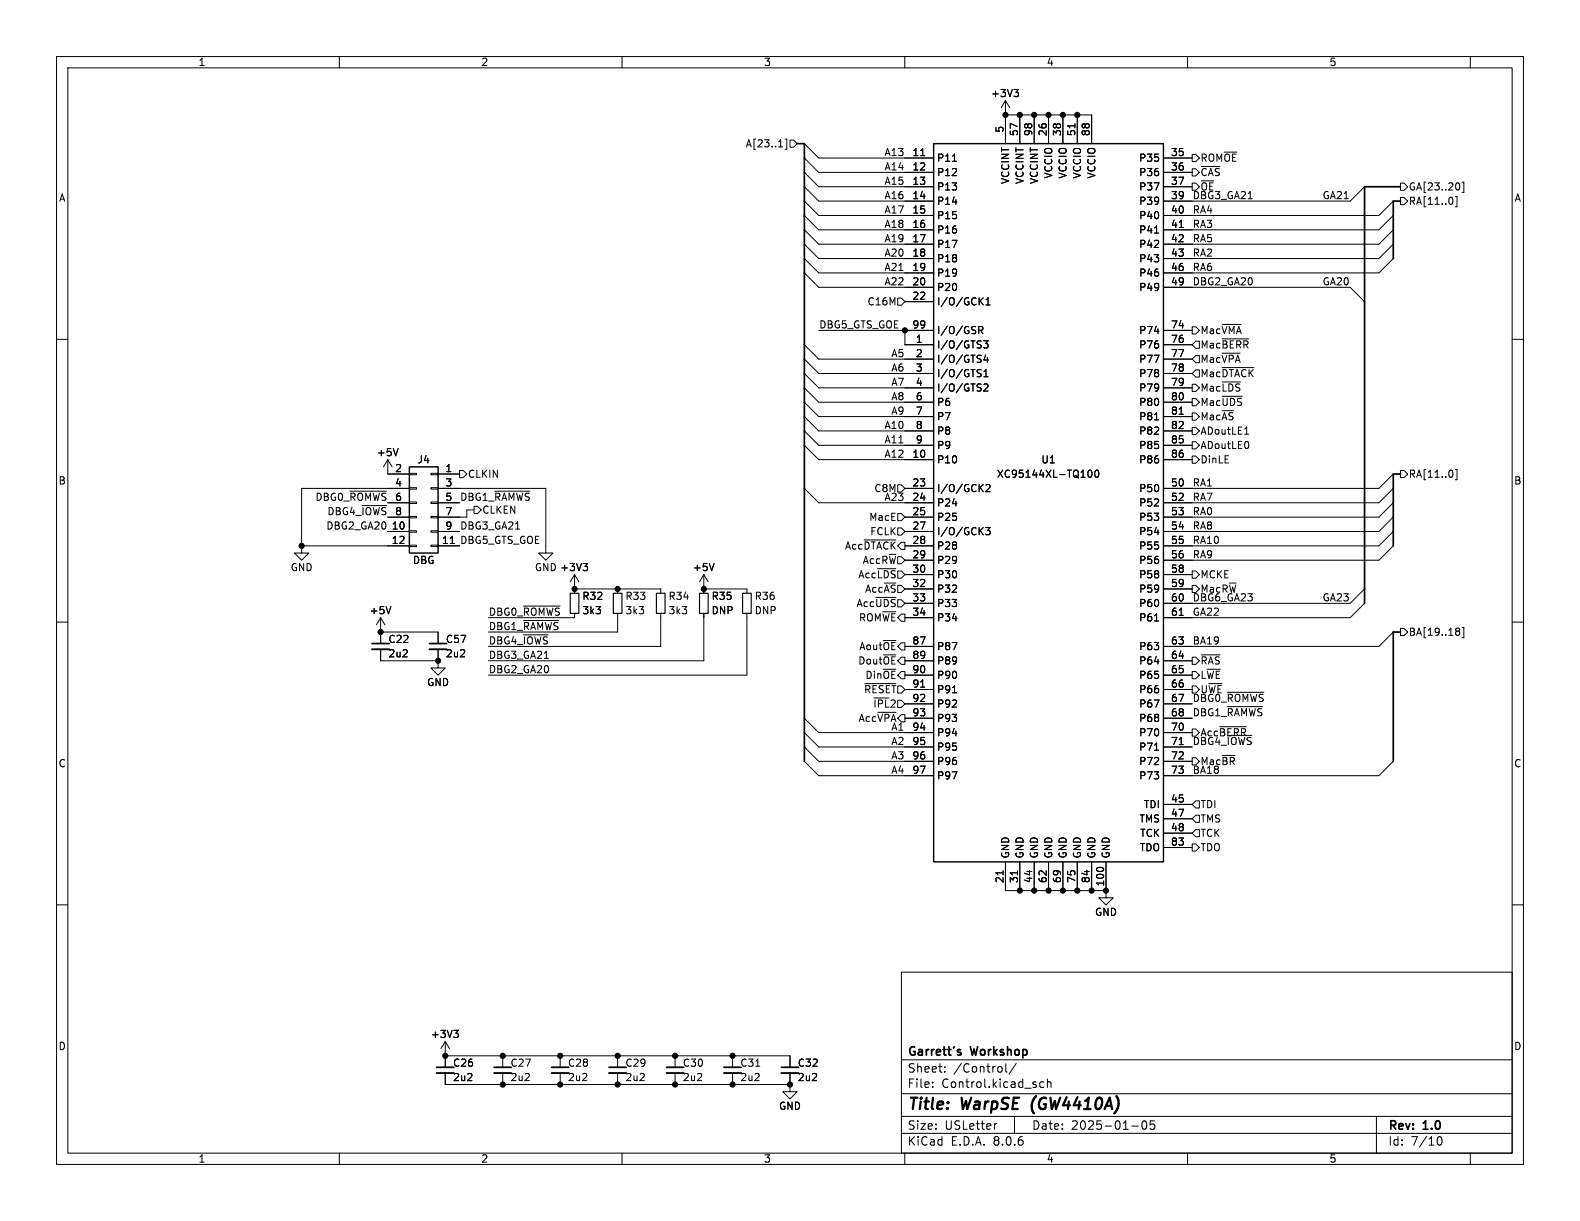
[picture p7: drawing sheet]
<svg xmlns="http://www.w3.org/2000/svg" width="279mm" height="216mm" viewBox="0 0 279 216" stroke-linecap="round" stroke-linejoin="round" font-family="sans-serif">
<g fill="none" stroke="#000" stroke-width=".18">
<path d="M10 10h259.4v195.9h-259.4zM12 12h255.4v191.9h-255.4zM60 10v2M110 10v2M160 10v2M177.8 17.8l-.8 1.3M177.8 17.8v7.6M177.8 17.8l.8 1.3M179.3 15.8h.8l-.4 .5M179.9 16.3l.2 .2v.3l-.2 .3M210 10v2M260 10v2"/>
<path d="M137.7 26h.7M138.8 24.6h.3v1.8h-.3M139.7 24.8h.6l.7 .6-.7 .6h-.6zM142.2 25.4l2.6 2.5h20.3M142.2 27.9l2.6 2.6h20.3M142.2 30.5l2.6 2.5h20.3M142.2 33l2.6 2.6h20.3M142.2 35.6l2.6 2.5h20.3M142.2 38.1l2.6 2.5h20.3M162.8 27.5h.7M168.4 28.5h.8M177.8 20.3h15.2v5.1"/>
<path d="M180.3 20.3v5.1M182.9 20.3v5.1M185.4 20.3v5.1M188 20.3v5.1M190.1 21.9v.7M190.5 20.3v5.1M205.7 27.9h5.1M205.7 30.5h5.1M205.7 33h5.1M210.8 32.4h.7l.6 .6-.6 .7h-.7zM210.8 27.3h.7l.6 .6-.6 .7h-.7zM210.8 29.8h.7l.6 .7-.6 .6h-.7z"/>
<path d="M212.4 29.4h3.3M220.7 35.1h.7M241.3 33l-2.5 2.6h-33.1M246.4 35.6l-2.6 2.5h-38.1M246.4 38.1l-2.6 2.5h-38.1M247.6 32.4h.7l.6 .6-.6 .7h-.7zM247.6 34.9h.7l.6 .7-.6 .6h-.7zM256.9 35.1v.8M257.6 34.7v1.9h-.3M258 32.4l.1 .4-.1 .7M258.6 32.2h.3v1.8h-.3M10 60h2"/>
<path d="M142.2 40.6l2.6 2.6h20.3M142.2 43.2l2.6 2.5h20.3M142.2 45.7l2.6 2.6h20.3M142.2 48.3l2.6 2.5h20.3M144.8 58.4h20.3M158.7 52.7h.7l.6 .6-.6 .7h-.7zM160 58.4v2.6h5.1M160 53.3h5.1M173.1 58.4l.6-.1 .1-.1v-.3l-.7-.2v1.3M173.3 53.2l.6 .7M173.4 58.4l.4 .6M173.9 52.6l-.8 .8"/>
<path d="M174.4 53l.3-.4v1.3M174.4 53.9h.7M204.2 41.2h.7M205.7 50.8h33.1l2.5 2.5M205.7 58.4h5.1M208.5 40.2h.7M210.8 57.8h.7l.6 .6-.6 .7h-.7zM216.1 57.4h3.4M216.1 59.9h4.7M246.4 40.6l-2.6 2.6h-38.1M246.4 43.2l-2.6 2.5h-38.1M246.4 45.7l-2.6 2.6h-38.1"/>
<path d="M267.4 60h2M70.4 79.3l-.4 1.3M142.2 78.7l2.6 2.6h20.3M142.2 61l2.6 2.5h20.3M142.2 63.5l2.6 2.5h20.3M142.2 66l2.6 2.6h20.3M142.2 68.6l2.6 2.5h20.3M142.2 71.1l2.6 2.6h20.3M142.2 73.7l2.6 2.5h20.3M142.2 76.2l2.6 2.5h20.3M173.3 66l.2 .3-.2 .3M173.3 65.3l.2 .1"/>
<path d="M173.9 60.3h.8l-.4 .5 .4 .1v.5l-.2 .1-.6-.1M174 68l.5-.1 .2 .4-.8 .9h.8M174 66.6h.7M174 65.7l.4-.4v1.3M174.3 62.7l-.3 1h.8M174.6 63.2v.9M204.2 74.2h.7M205.7 61h5.1M205.7 63.5h5.1M205.7 66h5.1M205.7 68.6h5.1M205.7 71.1h5.1"/>
<path d="M205.7 73.7h5.1M205.7 76.2h5.1M205.7 78.7h5.1M208.5 73.2h.7M210.8 73h.7l.6 .7-.6 .6h-.7zM210.8 78.1h.7l.6 .6-.6 .7h-.7zM210.8 70.5h.7l.6 .6-.6 .7h-.7zM210.8 75.6h.7l.6 .6-.6 .6h-.7zM210.8 67.9h.7l.6 .7-.6 .6h-.7zM211.5 65.4h.6v1.3h-.6l-.7-.7zM211.5 60.3h.6v1.3h-.6l-.7-.6zM211.5 62.9h.6v1.2h-.6l-.7-.6z"/>
<path d="M216.1 70.1h3.6M216.1 65h5.6M216.1 67.5h3.3M216.1 62.5h3.2M220.1 76.8h.7M220.8 78.3v.8M53.3 96.5v1.3h1.3l-1.3 1.3-1.2-1.3h1.2M53.3 96.5h19.1M61.9 86.9h6.5M64 89.4h4.4M68.6 81.3l-.8 1.3M68.6 81.3v2.5h3.8"/>
<path d="M68.6 81.3l.7 1.3M68.6 94h3.8M68.6 88.9h3.8M68.6 91.4h3.8M72.4 96.4h1.3v.2h-1.3zM72.4 93.9h1.3v.2h-1.3zM72.4 91.3h1.3v.3h-1.3zM72.4 88.8h1.3v.2h-1.3zM72.4 86.2h1.3v.3h-1.3zM72.4 83.7h1.3v.2h-1.3zM72.4 86.4h-19.1v10.1M76.2 96.4h1.3v.2h-1.3z"/>
<path d="M76.2 93.9h1.3v.2h-1.3zM76.2 91.3h1.3v.3h-1.3zM76.2 88.8h1.3v.2h-1.3zM76.2 86.2h1.3v.3h-1.3zM76.2 83.7h1.3v.2h-1.3zM77.5 86.4h19v11.4h-1.3l1.3 1.3 1.3-1.3h-1.3M77.5 83.8h3.8M77.5 94h3.8M77.5 96.5h3.8M77.5 88.9h3.8M79.6 96.1h.7M81.3 83.2h.6l.6 .6-.6 .7h-.6z"/>
<path d="M83.8 89.5h.7l.6 .7-.6 .6h-.7zM83.8 90.2h-1.3v1.2h-5M87.5 86.9h6.2M91.2 93.6h.7M103.1 99.6h.8l-.4 .5M126.3 99.6l-.4 1.3M142.2 86.4l2.6 2.5h20.3M152.8 95.5h5.6M158.7 85.7h.7l.6 .7-.6 .6h-.7zM158.7 93.3h.7l.6 .7-.6 .6h-.7zM158.7 90.8h.7l.6 .6-.6 .7h-.7zM160 94h5.1"/>
<path d="M160 96.5h5.1M160 86.4h5.1M160 91.4h5.1M160 99.1h5.1M173.3 86.2l.6 .7M173.3 93.8l.6 .8M173.9 85.7l-.8 .7M173.9 93.3l-.8 .7M174.3 93.3h.8l-.4 .5 .3 .1v.5l-.2 .2-.5-.2M174.4 85.8l.4-.1 .3 .3-.8 .9h.8M192.6 83.2l.1-.1a.68 .68 0 0 1 .4 .7 .68 .68 0 0 1-.4 .6 .84 .84 0 0 1-.1-1.2zM193.7 83.3l.2-.2a.68 .68 0 0 1 .4 .7 .68 .68 0 0 1-.4 .6l-.2-.1-.1-.4z"/>
<path d="M205.7 81.3h5.1M210.8 80.6h.7l.6 .7-.6 .6h-.7zM246.4 91.4l-2.6 2.6h-38.1M246.4 94l-2.6 2.5h-38.1M246.4 83.8l-2.6 2.6h-38.1M246.4 86.4l-2.6 2.5h-38.1M246.4 88.9l-2.6 2.5h-38.1M246.4 96.5l-2.6 2.6h-38.1M247.6 83.2h.7l.6 .6-.6 .7h-.7zM256.9 83.4v.8M257.3 83h.3v1.8h-.3M10 110h2"/>
<path d="M67.3 114.8v2h10.2M67.3 109.2v4.6M67.3 111.8h10.2v2M67.3 109.2l-.8 1.3M67.3 109.2l.8 1.3M69.1 107.3l-.4 1.2M77.5 116.8v1.3h-1.3l1.3 1.3 1.2-1.3h-1.2M77.5 114.8v2M86.4 109.2h15.2M92.6 109.7h6.2M92.6 112.3h4.3M92.6 107.2h6.4"/>
<path d="M96.3 116.4h.7M101.6 101.6l-.8 1.3M101.6 101.6v3.3M101.6 101.6l.8 1.3M101.6 104.1h15.2v.8M103.7 100.1l.2 .3v.3l-.2 .2M109.2 104.1v.8M109.2 108.5v3.3h-22.8M116.8 108.5v5.8h-30.4M124.5 104.1h7.6v.8M124.5 108.5v8.3h-38.1M124.5 101.6l-.8 1.3"/>
<path d="M124.5 101.6v3.3M124.5 101.6l.7 1.3M132.1 108.5v10.9h-45.7M154.9 105.6h3.5M155.2 100.6h3.2M160 101.6h5.1M160 104.1h5.1M160 106.7h5.1M160 109.2h5.1M160 114.3h5.1M160 116.8h5.1M160 119.4h5.1"/>
<path d="M204.2 109.8h.7M205.7 101.6h5.1M205.7 104.1h5.1M205.7 116.8h5.1M205.7 119.4h5.1M208.5 108.8h.7M210.8 103.5h.7l.6 .6-.6 .7h-.7zM210.8 101h.7l.6 .6-.6 .6h-.7zM210.8 118.7h.7l.6 .7-.6 .6h-.7zM210.8 116.2h.7l.6 .6-.6 .7h-.7zM212.4 115.8h3.3M217.4 103.1h1.2"/>
<path d="M241.3 104.1l-2.5 2.6h-33.1M241.3 106.7l-2.5 2.5h-33.1M246.4 111.8l-2.6 2.5h-38.1M247.6 111.1h.7l.6 .7-.6 .6h-.7zM257.6 111.1h.3l.2 .2-.2 .3M257.6 111.6h.3M257.9 111.6l.2 .3v.2l-.2 .2h-.3M258.6 110.9h.3v1.9h-.3M267.4 110h2M142.2 127l2.6 2.5h20.3M142.2 129.5l2.6 2.6h20.3M142.2 132.1l2.6 2.5h20.3"/>
<path d="M142.2 134.6l2.6 2.6h20.3M152.9 120.9h5.5M155.2 126h3.2M160 121.9h5.1M160 124.5h5.1M160 127h5.1M162.8 121.5h.7M168.4 122.5h.8M204.2 132.7h.7M205.7 121.9h5.1M205.7 124.5h5.1M205.7 127h5.1"/>
<path d="M205.7 129.5h5.1M205.7 132.1h5.1M205.7 134.6h5.1M208.5 131.7h.7M210.8 134h.7l.6 .6-.6 .7h-.7zM210.8 128.9h.7l.6 .6-.6 .7h-.7zM210.8 121.3h.7l.6 .6-.6 .7h-.7zM215.7 128.5h4.7M216.1 133.6h2.3M217 125h6.3M217 122.4h6.5M217 130h4.4"/>
<path d="M246.4 134.6l-2.6 2.6h-38.1M10 160h2M177.4 154v.7M177.8 152.4v5.1h17.8M179.9 154v.7M180.3 152.4v5.1M182.9 152.4v5.1M185.4 152.4v5.1M188 152.4v5.1M190.5 152.4v5.1M193 152.4v5.1M195.6 157.5v1.3h1.2l-1.2 1.2-1.3-1.2h1.3"/>
<path d="M195.6 152.4v5.1M205.7 142.2h5.1M205.7 144.8h5.1M205.7 147.3h5.1M205.7 149.9h5.1M210.8 149.2h.7l.6 .7-.6 .6h-.7zM211.5 144.1h.6v1.3h-.6l-.7-.6zM211.5 141.6h.6v1.3h-.6l-.7-.7zM211.5 146.7h.6v1.3h-.6l-.7-.7zM267.4 160h2M159.4 171.9h108v32h-108zM78.7 186.7h61v2"/>
<path d="M78.7 184.2v4.5M78.7 189.7v2.1h61M78.7 184.2l-.7 1.2M78.7 184.2l.8 1.2M80.3 182.2h.7l-.4 .5M80.8 182.7l.2 .2v.3l-.2 .3M88.9 186.7v2M88.9 189.7v2.1M99.1 186.7v2M99.1 189.7v2.1M109.2 186.7v2M109.2 189.7v2.1"/>
<path d="M119.4 186.7v2M119.4 189.7v2.1M129.5 186.7v2M129.5 189.7v2.1M133.6 188.5h.8M139.7 191.8v1.2h-1.3l1.3 1.3 1.3-1.3h-1.3M139.7 189.7v2.1M159.4 197.4h108M159.4 193.4h108M159.4 187.4h108M164.9 192.1v.2M164.9 191.4v.1"/>
<path d="M167.1 189.4v.2M167.1 188.7v.1M176.3 198.7l-.3 .1M177.9 188.1v1.3l.2 .2M179.4 197.4v3M179.7 188l-1.3 1.9M184.6 191.4l-.5-.1-.2 .3v.4l.1 .2h.6M185.2 191.4l.2-.1 .4 .1 .1 .9M185.2 190.8v1.5M200.1 199.1h1.2M202.1 198.3l.2-.1a.81 .81 0 0 1 .6 .6 .81 .81 0 0 1-.3 .8l-.2 .1a.81 .81 0 0 1-.3-1.4zM204.1 198.2h-.7v.7l.2-.1h.5l.1 .2-.1 .5-.2 .2-.5-.2"/>
<path d="M243.4 197.4v6.5M60 203.9v2M110 203.9v2M159.4 200.4h108M160 203.9v2M210 203.9v2M254.1 201.6l.2-.5 .2-.1a.8 .8 0 0 1 .5 .7 .8 .8 0 0 1-.5 .8l-.2-.2-.2-.4M260 203.9v2"/>
</g>
<path d="M182.5 195.2v1.1" fill="none" stroke="#000" stroke-width=".4"/>
<g fill="none" stroke="#000" stroke-width=".3">
<path d="M141 25.4h1.2v109.2M247.6 35.6h-1.2v10.1M247.6 33h-6.3v73.7M247.6 83.8h-1.2v12.7M65.8 113.8h3M75.9 113.8h3.1M247.6 111.8h-1.2v22.8M77.2 188.7h3.1M87.4 188.7h3M97.5 188.7h3.1M107.7 188.7h3M117.9 188.7h3"/>
<path d="M128 188.7h3.1M138.2 188.7h3M169.5 186.1h.4l.1 .3-.3 .2h-.2M169.5 185.6h.4"/>
</g>
<path d="M65.8 114.8h3M75.9 114.8h3.1M77.2 189.7h3.1M87.4 189.7h3M97.5 189.7h3.1M107.7 189.7h3M117.9 189.7h3M128 189.7h3.1M138.2 189.7h3" fill="none" stroke="#000" stroke-width=".33"/>
<path d="M100.8 104.9h1.6v3.6h-1.6zM108.5 104.9h1.5v3.6h-1.5zM116.1 104.9h1.5v3.6h-1.5zM123.7 104.9h1.5v3.6h-1.5zM131.3 104.9h1.5v3.6h-1.5z" fill="none" stroke="#000" stroke-width=".2"/>
<path d="M165.1 25.4h40.6v127h-40.6zM72.4 82.6h5.1v15.2h-5.1z" fill="none" stroke="#000" stroke-width=".25"/>
<g fill="#000" stroke="#000" stroke-width=".18">
<circle cx="177.8" cy="20.3" r=".46"/>
<circle cx="180.3" cy="20.3" r=".46"/>
<circle cx="182.9" cy="20.3" r=".46"/>
<circle cx="185.4" cy="20.3" r=".46"/>
<circle cx="188" cy="20.3" r=".46"/>
<circle cx="190.5" cy="20.3" r=".46"/>
<circle cx="160" cy="58.4" r=".46"/>
<circle cx="53.3" cy="96.5" r=".46"/>
<circle cx="67.3" cy="111.8" r=".46"/>
<circle cx="77.5" cy="116.8" r=".46"/>
<circle cx="101.6" cy="104.1" r=".46"/>
<circle cx="109.2" cy="104.1" r=".46"/>
<circle cx="124.5" cy="104.1" r=".46"/>
<circle cx="180.3" cy="157.5" r=".46"/>
<circle cx="182.9" cy="157.5" r=".46"/>
<circle cx="185.4" cy="157.5" r=".46"/>
<circle cx="188" cy="157.5" r=".46"/>
<circle cx="190.5" cy="157.5" r=".46"/>
<circle cx="193" cy="157.5" r=".46"/>
<circle cx="195.6" cy="157.5" r=".46"/>
<circle cx="78.7" cy="186.7" r=".46"/>
<circle cx="88.9" cy="186.7" r=".46"/>
<circle cx="88.9" cy="191.8" r=".46"/>
<circle cx="99.1" cy="186.7" r=".46"/>
<circle cx="99.1" cy="191.8" r=".46"/>
<circle cx="109.2" cy="186.7" r=".46"/>
<circle cx="109.2" cy="191.8" r=".46"/>
<circle cx="119.4" cy="186.7" r=".46"/>
<circle cx="119.4" cy="191.8" r=".46"/>
<circle cx="129.5" cy="186.7" r=".46"/>
<circle cx="129.5" cy="191.8" r=".46"/>
<circle cx="139.7" cy="191.8" r=".46"/>
</g>
<g font-size="2.8">
<text x="160.4" y="196.8">Title:</text>
<text x="170.1" y="196.8">WarpSE</text>
<text x="183.2" y="196.8">(GW4410A)</text>
</g>
<g font-size="2.1">
<text x="160.4" y="189.9">Sheet:</text>
<text x="160.4" y="187.1">Garrett's</text>
<text x="168.6" y="189.9">/Control/</text>
<text x="171.8" y="187.1">Workshop</text>
<text x="160.4" y="192.6">File:</text>
<text x="166.5" y="192.6">Control.kicad_sch</text>
<text x="160.4" y="202.8">KiCad</text>
<text x="160.4" y="200">Size:</text>
<text x="167.1" y="200">USLetter</text>
<text x="168.1" y="202.8">E.D.A.</text>
<text x="175.7" y="202.8">8.0.6</text>
<text x="182.4" y="200">Date:</text>
<text x="189.4" y="200">2025-01-05</text>
<text x="245.4" y="200.2">Rev:</text>
<text x="245.4" y="202.8">Id:</text>
<text x="249.5" y="202.8">7/10</text>
<text x="251.8" y="200.2">1.0</text>
</g>
<g font-size="1.8">
<text x="35" y="11.9">1</text>
<text x="85" y="11.9">2</text>
<text x="135" y="11.9">3</text>
<text x="185" y="11.9">4</text>
<text x="235" y="11.9">5</text>
<text x="175.2" y="17.4">+3V3</text>
<text x="177.5" y="23.6" transform="rotate(-90 177.5 23.6)">5</text>
<text x="131.8" y="26.3">A[23..1]</text>
<text x="156.3" y="27.7">A13</text>
<text x="161.2" y="27.7">11</text>
<text x="165.6" y="28.8">P11</text>
<text x="180.1" y="24.2" transform="rotate(-90 180.1 24.2)">57</text>
<text x="182.6" y="24.2" transform="rotate(-90 182.6 24.2)">98</text>
<text x="185.2" y="24.2" transform="rotate(-90 185.2 24.2)">26</text>
<text x="187.7" y="24.2" transform="rotate(-90 187.7 24.2)">38</text>
<text x="190.2" y="24.2" transform="rotate(-90 190.2 24.2)">51</text>
<text x="192.8" y="24.2" transform="rotate(-90 192.8 24.2)">88</text>
<text x="201.3" y="28.8">P35</text>
<text x="207" y="27.7">35</text>
<text x="212.2" y="28.8">ROM~{OE}</text>
<text x="10.3" y="35.9">A</text>
<text x="156.3" y="30.2">A14</text>
<text x="156.3" y="35.3">A16</text>
<text x="156.3" y="32.8">A15</text>
<text x="161.2" y="30.2">12</text>
<text x="161.2" y="32.8">13</text>
<text x="161.2" y="35.3">14</text>
<text x="165.6" y="31.3">P12</text>
<text x="165.6" y="33.9">P13</text>
<text x="178.7" y="32.6" transform="rotate(-90 178.7 32.6)">VCCINT</text>
<text x="181.2" y="32.6" transform="rotate(-90 181.2 32.6)">VCCINT</text>
<text x="183.7" y="32.6" transform="rotate(-90 183.7 32.6)">VCCINT</text>
<text x="186.3" y="31.7" transform="rotate(-90 186.3 31.7)">VCCIO</text>
<text x="188.8" y="31.7" transform="rotate(-90 188.8 31.7)">VCCIO</text>
<text x="191.4" y="31.7" transform="rotate(-90 191.4 31.7)">VCCIO</text>
<text x="193.9" y="31.7" transform="rotate(-90 193.9 31.7)">VCCIO</text>
<text x="201.3" y="31.3">P36</text>
<text x="201.3" y="33.9">P37</text>
<text x="207" y="30.2">36</text>
<text x="207" y="32.8">37</text>
<text x="207" y="35.3">39</text>
<text x="210.8" y="35.3">DBG3_GA21</text>
<text x="212.2" y="33.9">~{OE}</text>
<text x="212.2" y="31.3">~{CAS}</text>
<text x="233.8" y="35.3">GA21</text>
<text x="249" y="33.9">GA[23..20]</text>
<text x="267.7" y="35.9">A</text>
<text x="156.3" y="40.4">A18</text>
<text x="156.3" y="37.8">A17</text>
<text x="161.2" y="37.8">15</text>
<text x="161.2" y="40.4">16</text>
<text x="165.6" y="36.4">P14</text>
<text x="165.6" y="39">P15</text>
<text x="165.6" y="41.5">P16</text>
<text x="201.3" y="36.4">P39</text>
<text x="201.3" y="39">P40</text>
<text x="201.3" y="41.5">P41</text>
<text x="207" y="37.8">40</text>
<text x="207" y="40.4">41</text>
<text x="210.8" y="40.4">RA3</text>
<text x="210.8" y="37.8">RA4</text>
<text x="249" y="36.4">RA[11..0]</text>
<text x="156.3" y="42.9">A19</text>
<text x="156.3" y="45.5">A20</text>
<text x="156.3" y="48">A21</text>
<text x="161.2" y="42.9">17</text>
<text x="161.2" y="45.5">18</text>
<text x="165.6" y="44">P17</text>
<text x="165.6" y="46.6">P18</text>
<text x="201.3" y="44">P42</text>
<text x="201.3" y="46.6">P43</text>
<text x="207" y="42.9">42</text>
<text x="207" y="45.5">43</text>
<text x="210.8" y="42.9">RA5</text>
<text x="210.8" y="45.5">RA2</text>
<text x="210.8" y="48">RA6</text>
<text x="156.3" y="50.5">A22</text>
<text x="161.2" y="48">19</text>
<text x="161.2" y="50.5">20</text>
<text x="161.2" y="53.1">22</text>
<text x="165.6" y="49.1">P19</text>
<text x="165.6" y="51.7">P20</text>
<text x="201.3" y="49.1">P46</text>
<text x="201.3" y="51.7">P49</text>
<text x="207" y="48">46</text>
<text x="207" y="50.5">49</text>
<text x="210.8" y="50.5">DBG2_GA20</text>
<text x="233.8" y="50.5">GA20</text>
<text x="144.8" y="58.2">DBG5_GTS_GOE</text>
<text x="153.3" y="54.2">C16M</text>
<text x="161.2" y="58.2">99</text>
<text x="165.6" y="54.2">I/O/GCK1</text>
<text x="165.6" y="59.3">I/O/GSR</text>
<text x="201.3" y="59.3">P74</text>
<text x="207" y="58.2">74</text>
<text x="212.2" y="59.3">Mac~{VMA}</text>
<text x="157.5" y="65.8">A6</text>
<text x="157.5" y="63.2">A5</text>
<text x="161.9" y="60.7">1</text>
<text x="161.9" y="63.2">2</text>
<text x="161.9" y="65.8">3</text>
<text x="165.6" y="61.8">I/O/GTS3</text>
<text x="165.6" y="64.4">I/O/GTS4</text>
<text x="201.3" y="61.8">P76</text>
<text x="201.3" y="64.4">P77</text>
<text x="207" y="60.7">76</text>
<text x="207" y="63.2">77</text>
<text x="207" y="65.8">78</text>
<text x="212.2" y="61.8">Mac~{BERR}</text>
<text x="212.2" y="64.4">Mac~{VPA}</text>
<text x="157.5" y="68.3">A7</text>
<text x="157.5" y="70.9">A8</text>
<text x="161.9" y="68.3">4</text>
<text x="161.9" y="70.9">6</text>
<text x="165.6" y="66.9">I/O/GTS1</text>
<text x="165.6" y="69.4">I/O/GTS2</text>
<text x="165.6" y="72">P6</text>
<text x="201.3" y="66.9">P78</text>
<text x="201.3" y="69.4">P79</text>
<text x="201.3" y="72">P80</text>
<text x="207" y="68.3">79</text>
<text x="207" y="70.9">80</text>
<text x="212.2" y="72">Mac~{UDS}</text>
<text x="212.2" y="66.9">Mac~{DTACK}</text>
<text x="212.2" y="69.4">Mac~{LDS}</text>
<text x="156.3" y="75.9">A10</text>
<text x="157.5" y="73.4">A9</text>
<text x="161.9" y="73.4">7</text>
<text x="161.9" y="75.9">8</text>
<text x="165.6" y="74.5">P7</text>
<text x="165.6" y="77.1">P8</text>
<text x="201.3" y="74.5">P81</text>
<text x="201.3" y="77.1">P82</text>
<text x="207" y="73.4">81</text>
<text x="207" y="75.9">82</text>
<text x="212.2" y="74.5">Mac~{AS}</text>
<text x="212.2" y="77.1">ADoutLE1</text>
<text x="66.5" y="80.9">+5V</text>
<text x="69.8" y="83.6">2</text>
<text x="73.7" y="82.1">J4</text>
<text x="78.7" y="83.6">1</text>
<text x="156.3" y="81">A12</text>
<text x="156.3" y="78.5">A11</text>
<text x="161.2" y="81">10</text>
<text x="161.9" y="78.5">9</text>
<text x="165.6" y="82.1">P10</text>
<text x="165.6" y="79.6">P9</text>
<text x="184" y="82.1">U1</text>
<text x="201.3" y="79.6">P85</text>
<text x="201.3" y="82.1">P86</text>
<text x="207" y="78.5">85</text>
<text x="207" y="81">86</text>
<text x="212.2" y="82.1">DinLE</text>
<text x="212.2" y="79.6">ADoutLE0</text>
<text x="10.3" y="85.9">B</text>
<text x="55.7" y="88.6">DBG0_~{ROMWS}</text>
<text x="69.8" y="86.1">4</text>
<text x="69.8" y="88.6">6</text>
<text x="78.7" y="86.1">3</text>
<text x="78.7" y="88.6">5</text>
<text x="81.3" y="88.6">DBG1_~{RAMWS}</text>
<text x="82.7" y="84.7">CLKIN</text>
<text x="154.5" y="87.2">C8M</text>
<text x="156.3" y="88.6">A23</text>
<text x="161.2" y="86.1">23</text>
<text x="161.2" y="88.6">24</text>
<text x="165.6" y="87.2">I/O/GCK2</text>
<text x="165.6" y="89.8">P24</text>
<text x="176.2" y="84.7">XC95144XL-TQ100</text>
<text x="201.3" y="87.2">P50</text>
<text x="201.3" y="89.8">P52</text>
<text x="207" y="86.1">50</text>
<text x="207" y="88.6">52</text>
<text x="210.8" y="88.6">RA7</text>
<text x="210.8" y="86.1">RA1</text>
<text x="249" y="84.7">RA[11..0]</text>
<text x="267.7" y="85.9">B</text>
<text x="57.6" y="93.7">DBG2_GA20</text>
<text x="57.8" y="91.2">DBG4_~{IOWS}8</text>
<text x="69.2" y="93.7">10</text>
<text x="69.8" y="91.2">8</text>
<text x="78.7" y="91.2">7</text>
<text x="78.7" y="93.7">9</text>
<text x="81.3" y="93.7">DBG3_GA21</text>
<text x="85.2" y="91">CLKEN</text>
<text x="153.6" y="92.3">MacE</text>
<text x="153.8" y="94.8">FCLK</text>
<text x="161.2" y="91.2">25</text>
<text x="161.2" y="93.7">27</text>
<text x="165.6" y="92.3">P25</text>
<text x="165.6" y="94.8">I/O/GCK3</text>
<text x="201.3" y="92.3">P53</text>
<text x="201.3" y="94.8">P54</text>
<text x="207" y="91.2">53</text>
<text x="207" y="93.7">54</text>
<text x="210.8" y="93.7">RA8</text>
<text x="210.8" y="91.2">RA0</text>
<text x="51.3" y="101.2">GND</text>
<text x="69.2" y="96.3">12</text>
<text x="72.9" y="99.9">DBG</text>
<text x="78.1" y="96.3">11</text>
<text x="81.3" y="96.3">DBG5_GTS_GOE</text>
<text x="94.5" y="101.2">GND +3V3</text>
<text x="99" y="101.2">+3V3</text>
<text x="122.4" y="101.2">+5V</text>
<text x="149.3" y="97.4">Acc~{DTACK}</text>
<text x="152.5" y="99.9">AccR~{W}</text>
<text x="161.2" y="96.3">28</text>
<text x="161.2" y="98.8">29</text>
<text x="161.2" y="101.3">30</text>
<text x="165.6" y="97.4">P28</text>
<text x="165.6" y="99.9">P29</text>
<text x="201.3" y="97.4">P55</text>
<text x="201.3" y="99.9">P56</text>
<text x="207" y="96.3">55</text>
<text x="207" y="98.8">56</text>
<text x="207" y="101.3">58</text>
<text x="210.8" y="98.8">RA9</text>
<text x="210.8" y="96.3">RA10</text>
<text x="102.9" y="106.3">R32</text>
<text x="110.5" y="106.3">R33</text>
<text x="118.1" y="106.3">R34</text>
<text x="125.7" y="106.3">R35</text>
<text x="133.4" y="106.3">R36</text>
<text x="151.4" y="107.5">Acc~{UDS}</text>
<text x="151.7" y="102.5">Acc~{LDS}</text>
<text x="152.9" y="105">Acc~{AS}</text>
<text x="161.2" y="103.9">32</text>
<text x="161.2" y="106.4">33</text>
<text x="165.6" y="102.5">P30</text>
<text x="165.6" y="105">P32</text>
<text x="165.6" y="107.5">P33</text>
<text x="201.3" y="102.5">P58</text>
<text x="201.3" y="105">P59</text>
<text x="201.3" y="107.5">P60</text>
<text x="207" y="103.9">59</text>
<text x="207" y="106.4">60</text>
<text x="210.8" y="106.4">DBG6_GA23</text>
<text x="212.2" y="105">MacR~{W}</text>
<text x="212.2" y="102.5">MCKE</text>
<text x="233.8" y="106.4">GA23</text>
<text x="65.3" y="108.8">+5V</text>
<text x="68.6" y="113.9">C22</text>
<text x="78.7" y="113.9">C57</text>
<text x="86.4" y="111.5">DBG1_~{RAMWS}</text>
<text x="86.4" y="109">DBG0_~{ROMWS}</text>
<text x="102.9" y="108.8">3k3</text>
<text x="110.5" y="108.8">3k3</text>
<text x="118.1" y="108.8">3k3</text>
<text x="125.7" y="108.8">DNP</text>
<text x="133.4" y="108.8">DNP</text>
<text x="151.8" y="110.1">ROM~{WE}</text>
<text x="161.2" y="109">34</text>
<text x="165.6" y="110.1">P34</text>
<text x="201.3" y="110.1">P61</text>
<text x="207" y="109">61</text>
<text x="210.8" y="109">GA22</text>
<text x="249" y="112.6">BA[19..18]</text>
<text x="68.6" y="116.4">2u2</text>
<text x="78.7" y="116.4">2u2</text>
<text x="86.4" y="119.1">DBG2_GA20</text>
<text x="86.4" y="116.6">DBG3_GA21</text>
<text x="86.4" y="114">DBG4_~{IOWS}</text>
<text x="151.7" y="117.7">Dout~{OE}</text>
<text x="151.9" y="115.2">Aout~{OE}</text>
<text x="161.2" y="114">87</text>
<text x="161.2" y="116.6">89</text>
<text x="161.2" y="119.1">90</text>
<text x="165.6" y="115.2">P87</text>
<text x="165.6" y="117.7">P89</text>
<text x="201.3" y="115.2">P63</text>
<text x="201.3" y="117.7">P64</text>
<text x="207" y="114">63</text>
<text x="207" y="116.6">64</text>
<text x="207" y="119.1">65</text>
<text x="210.8" y="114">BA19</text>
<text x="212.2" y="117.7">~{RAS}</text>
<text x="75.4" y="121.5">GND</text>
<text x="152.7" y="122.8">~{RESET}</text>
<text x="152.9" y="120.2">Din~{OE}</text>
<text x="154.3" y="125.3">~{IPL}2</text>
<text x="161.2" y="121.7">91</text>
<text x="161.2" y="124.2">92</text>
<text x="165.6" y="120.2">P90</text>
<text x="165.6" y="122.8">P91</text>
<text x="165.6" y="125.3">P92</text>
<text x="201.3" y="120.2">P65</text>
<text x="201.3" y="122.8">P66</text>
<text x="201.3" y="125.3">P67</text>
<text x="207" y="121.7">66</text>
<text x="207" y="124.2">67</text>
<text x="210.8" y="124.2">DBG0_~{ROMWS}</text>
<text x="212.2" y="122.8">U~{WE}</text>
<text x="212.2" y="120.2">L~{WE}</text>
<text x="151.7" y="127.9">Acc~{VPA}</text>
<text x="157.5" y="131.8">A2</text>
<text x="157.5" y="129.3">A1</text>
<text x="161.2" y="126.7">93</text>
<text x="161.2" y="129.3">94</text>
<text x="161.2" y="131.8">95</text>
<text x="165.6" y="127.9">P93</text>
<text x="165.6" y="130.4">P94</text>
<text x="201.3" y="127.9">P68</text>
<text x="201.3" y="130.4">P70</text>
<text x="207" y="126.7">68</text>
<text x="207" y="129.3">70</text>
<text x="207" y="131.8">71</text>
<text x="210.8" y="126.7">DBG1_~{RAMWS}</text>
<text x="210.8" y="131.8">DBG4_~{IOWS}</text>
<text x="212.2" y="130.4">Acc~{BERR}</text>
<text x="10.3" y="135.9">C</text>
<text x="157.5" y="136.9">A4</text>
<text x="157.5" y="134.4">A3</text>
<text x="161.2" y="134.4">96</text>
<text x="161.2" y="136.9">97</text>
<text x="165.6" y="132.9">P95</text>
<text x="165.6" y="135.5">P96</text>
<text x="201.3" y="132.9">P71</text>
<text x="201.3" y="135.5">P72</text>
<text x="207" y="134.4">72</text>
<text x="207" y="136.9">73</text>
<text x="210.8" y="136.9">BA18</text>
<text x="212.2" y="135.5">Mac~{BR}</text>
<text x="267.7" y="135.9">C</text>
<text x="165.6" y="138">P97</text>
<text x="201.3" y="138">P73</text>
<text x="202.2" y="143.1">TDI</text>
<text x="207" y="142">45</text>
<text x="212.2" y="143.1">TDI</text>
<text x="201.4" y="145.6">TMS</text>
<text x="201.5" y="148.2">TCK</text>
<text x="207" y="144.5">47</text>
<text x="207" y="147.1">48</text>
<text x="207" y="149.6">83</text>
<text x="212.2" y="145.6">TMS</text>
<text x="212.2" y="148.2">TCK</text>
<text x="178.7" y="151.9" transform="rotate(-90 178.7 151.9)">GND</text>
<text x="181.2" y="151.9" transform="rotate(-90 181.2 151.9)">GND</text>
<text x="183.7" y="151.9" transform="rotate(-90 183.7 151.9)">GND</text>
<text x="186.3" y="151.9" transform="rotate(-90 186.3 151.9)">GND</text>
<text x="188.8" y="151.9" transform="rotate(-90 188.8 151.9)">GND</text>
<text x="191.4" y="151.9" transform="rotate(-90 191.4 151.9)">GND</text>
<text x="193.9" y="151.9" transform="rotate(-90 193.9 151.9)">GND</text>
<text x="196.4" y="151.9" transform="rotate(-90 196.4 151.9)">GND</text>
<text x="201.5" y="150.7">TDO</text>
<text x="212.2" y="150.7">TDO</text>
<text x="177.5" y="156.3" transform="rotate(-90 177.5 156.3)">21</text>
<text x="180.1" y="156.3" transform="rotate(-90 180.1 156.3)">31</text>
<text x="182.6" y="156.3" transform="rotate(-90 182.6 156.3)">44</text>
<text x="185.2" y="156.3" transform="rotate(-90 185.2 156.3)">62</text>
<text x="187.7" y="156.3" transform="rotate(-90 187.7 156.3)">69</text>
<text x="190.2" y="156.3" transform="rotate(-90 190.2 156.3)">75</text>
<text x="192.8" y="156.3" transform="rotate(-90 192.8 156.3)">84</text>
<text x="195.3" y="156.9" transform="rotate(-90 195.3 156.9)">100</text>
<text x="193.5" y="162.2">GND</text>
<text x="10.3" y="185.9">D</text>
<text x="76.1" y="183.7">+3V3</text>
<text x="267.7" y="185.9">D</text>
<text x="80" y="188.8">C26</text>
<text x="80" y="191.4">2u2</text>
<text x="90.2" y="188.8">C27</text>
<text x="90.2" y="191.4">2u2</text>
<text x="100.3" y="188.8">C28</text>
<text x="100.3" y="191.4">2u2</text>
<text x="110.5" y="188.8">C29</text>
<text x="110.5" y="191.4">2u2</text>
<text x="120.7" y="188.8">C30</text>
<text x="120.7" y="191.4">2u2</text>
<text x="130.8" y="188.8">C31</text>
<text x="130.8" y="191.4">2u2</text>
<text x="141" y="188.8">C32</text>
<text x="141" y="191.4">2u2</text>
<text x="137.7" y="196.4">GND</text>
<text x="35" y="205.8">1</text>
<text x="85" y="205.8">2</text>
<text x="135" y="205.8">3</text>
<text x="185" y="205.8">4</text>
<text x="235" y="205.8">5</text>
</g>
</svg>
